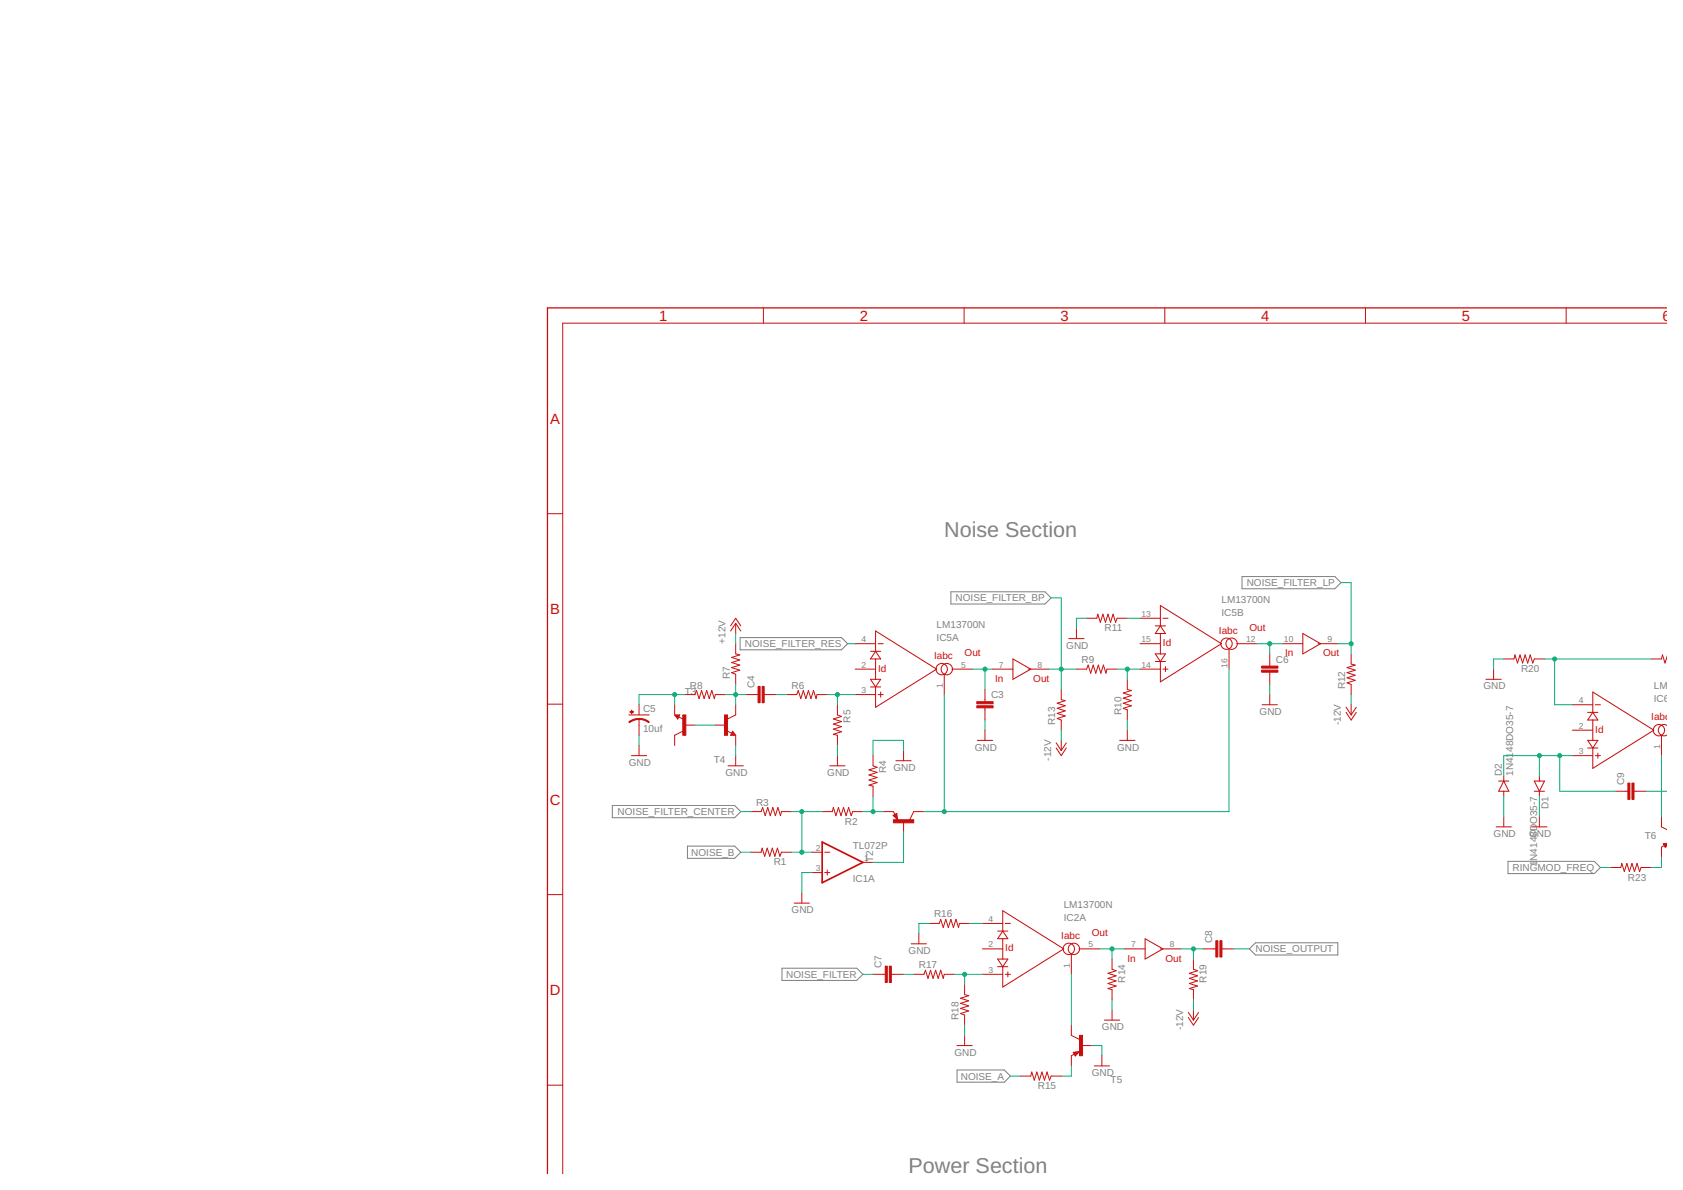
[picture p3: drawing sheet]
<svg xmlns="http://www.w3.org/2000/svg" width="420mm" height="297mm" viewBox="0 0 420 297" stroke-linecap="round" stroke-linejoin="round" font-family="sans-serif">
<path d="M184.8 159.2h25.3l1.5 1.5-1.5 1.5h-25.3zM237.4 147.7h23.5l1.5 1.5-1.5 1.6h-23.5zM310.1 143.9h23.1l1.6 1.5-1.6 1.6h-23.1zM152.9 201.1h30.5l1.5 1.5-1.5 1.5h-30.5zM171.6 211.2h11.8l1.5 1.5-1.5 1.5h-11.8zM376.5 215h21.5l1.5 1.5-1.5 1.6h-21.5zM311.9 236.9l1.5-1.6h20.6v3.1h-20.6zM195.2 241.7h18.7l1.5 1.5-1.5 1.5h-18.7zM238.9 267.1h11.8l1.5 1.5-1.5 1.5h-11.8z" fill="none" stroke="#808080" stroke-width=".25"/>
<g fill="none" stroke="#c90d0c" stroke-width=".25">
<path d="M190.6 76.9v3.8M240.7 76.9v3.8M290.8 76.9v3.8M340.9 76.9v3.8M391 76.9v3.8M416 80.7h-275.5v212.2M136.7 128.2h3.8M182.4 156.2l1.3-1.9 1.2 1.9M183.7 155.6v2.5M183.7 155.6l1.2 1.9M183.7 155.6l-1.3 1.9M266.8 159.4h3.8"/>
<path d="M268.7 156.9v2.5M271.3 154.3h2.5l.3-1 .6 2 .6-2 .7 2 .6-2 .6 2 .7-2 .6 2 .4-1h2.5M284.6 154.3h5.1M288.4 156.2h2.6M289.7 156.2v-5l15.2 9.5-15.2 9.5v-5.1M289.7 158.1v5.1M289.7 156.2l1.3 1.9h-2.6zM290.3 154.3h1.3M325.2 158.1l4.5 2.6-4.5 2.5zM136.7 175.8h3.8M157 178.5h5.1M159.5 175.9v2.6"/>
<path d="M159.5 179.5v4M168.4 178.5h1.3l-.5 1zM168.4 175.9v2.6M169.4 178.9l1.2 .7M169.4 178.6h-.7l.5 .6 .2-.5h-.3l.1 .3M171 173.4h2.5l.4-1 .6 2 .7-2 .6 2 .6-2 .7 2 .6-2 .6 2 .3-1h2.5M183.7 160.7v2.5l1 .3-2.1 .6 2.1 .6-2.1 .7 2.1 .6-2.1 .6 2.1 .7-2.1 .6 1.1 .4v2.5M183.7 175.9v2.6l-2.1 1M186.2 173.4h3.1M190.8 173.4h3M196.4 173.4h2.5l.4-1 .6 2 .7-2 .6 2 .6-2 .7 2 .6-2 .6 2 .3-1h2.5M209.1 175.9v2.6l1 .3-2.1 .7 2.1 .6-2.1 .6 2.1 .7-2.1 .6 2.1 .6-2.1 .7 1.1 .2v2.6"/>
<path d="M213.5 160.7h5.1M213.5 173.4h5.1M213.5 167h5.1M217.3 162.6h2.6M217.3 171.5h2.6M217.3 169.6h2.6l-1.3 1.9zM218.6 162.6v-5.1l15.2 9.5-15.2 9.6v-5.1M218.6 164.5v5.1M218.6 162.6l1.3 1.9h-2.6zM219.2 160.7h1.3M219.2 173.4h1.3M219.9 172.7v1.3"/>
<path d="M235.7 168.3v5.1M237.6 167h5.1M245.9 172.1v3.1M245.9 176.7v3M247.8 167h5.1M252.9 164.5l4.4 2.5-4.4 2.6zM256.7 167h5.1M264.9 172.1v2.5l1 .3-2 .6 2 .7-2 .6 2 .6-2 .7 2 .6-2 .6 1 .4v2.6M268.7 167h2.6l.4-1 .6 2 .6-2 .7 2 .6-2 .6 2 .7-2 .6 2 .3-1h2.5M281.4 169.6v2.5l1 .3-2 .6 2 .6-2 .7 2 .6-2 .6 2 .7-2 .6 1 .4v2.5M284.6 160.7h5.1M284.6 167h5.1"/>
<path d="M288.4 165.1h2.6M288.4 163.2h2.6l-1.3 1.9zM290.3 167h1.3M291 166.4v1.3M306.8 161.9v5.1M308.7 160.7h5.1M315.1 175.9h3.8M317 163.2v3.1M317 167.8v3M317 173.4v2.5M320.2 160.7h5M329.1 160.7h5"/>
<path d="M336 176.6l1.3 1.9M336 177.8l1.3 1.9 1.3-1.9M337.3 163.2v2.6l1 .2-2 .6 2 .7-2 .6 2 .7-2 .6 2 .6-2 .7 1 .3v2.6M337.3 175.9v2.6M338.6 176.6l-1.3 1.9M371 169.6h3.8M372.9 167v2.6M375.4 164.5h2.6l.2-1 .6 2 .7-2 .6 2 .6-2 .7 2 .6-2 .7 2 .3-1h2.6M392.6 175.9h5M396.4 177.8h2.5M397.6 177.8v-5.1l15.3 9.6-15.3 9.5v-5.1M397.6 179.7v5.1"/>
<path d="M397.6 177.8l1.3 1.9h-2.5zM398.3 175.9h1.2M416 164.4l-.3 1.1-.7-2-.2 1h-2.6M157.6 188.6h3.8M159.5 186.1v2.5M170.5 182.5l-2.1 1v2.6M171 181h2.5M178.6 181h2.5M181.4 182.4l1.3 .6M181.8 191.2h3.8M182.9 182.5l.8 1h-1.3zM182.9 183l.1 .3h-.4l.3-.5 .5 .6h-.8"/>
<path d="M183.7 183.5v2.6M183.7 188.6v2.6M207.2 191.2h3.8M209.1 188.6v2.6M218 188.6v2.6l1 .3-2.1 .7 2.1 .6-2.1 .6 2.1 .7-2.1 .6 2.1 .6-2.1 .7 1.1 .2v2.6M223.7 189.9h3.8M225.6 187.3v2.6M244 184.8h3.8M245.9 182.3v2.5M263.7 185.4l1.2 1.9M263.7 186.7l1.2 1.9 1.3-1.9M264.9 184.8v2.5"/>
<path d="M266.2 185.4l-1.3 1.9M279.5 184.8h3.8M281.4 182.3v2.5M374.1 195h2.6M375.4 195l1.3 2.5h-2.6zM375.4 193.7v1.3M375.4 197.5v1.3M383 195h2.6l-1.3 2.5zM383 197.5h2.6M384.3 193.7v1.3M384.3 197.5v1.3M392.6 188.6h5"/>
<path d="M392.6 182.3h5M396.4 186.7h2.5M396.4 184.8h2.5l-1.3 1.9zM398.3 188.6h1.2M398.9 188v1.3M403.4 197.5h3M407.9 197.5h3.1M414.8 183.5v5.1M416 181a1.41 1.41 0 0 0-2 1.3 1.41 1.41 0 0 0 2 1.2M187.5 202.6h2.5l.4-1 .6 2 .7-2 .6 2 .6-2 .7 2 .6-2 .6 2 .3-1h2.5M187.5 212.7h2.5l.3-1 .6 2 .6-2 .7 2 .6-2 .6 2 .7-2 .6 2 .4-1h2.5M202.7 212.7h2.6"/>
<path d="M202.7 217.8h2.6M205.3 202.6h2.5l.2-1 .7 2 .6-2 .7 2 .6-2 .6 2 .7-2 .6 2 .4-1h2.5M205.9 212.7h1.3M205.9 217.8h1.3M206.5 217.2v1.2M215.4 215.3h2.6M220.5 202.6h2.5l.4 .7M223 203.5l.9-.5 .2 1.6zM223.8 203.2l-.6 .4 .7 .8-.1-1.1-.4 .3 .3 .4v-.4M225.6 205.1v2.6M230.7 202.6h-2.6l-1 2M373.5 206.4h3.8"/>
<path d="M375.4 203.9v2.5M382.4 206.4h3.8M384.3 203.9v2.5M402.1 216.5h2.5l.3-1 .6 2.1 .6-2.1 .7 2.1 .6-2.1 .7 2.1 .6-2.1 .6 2.1 .4-1.1h2.5M414.8 203.9v2.5l1.2 .6M415.4 210.7l.4 .6 .2-.2M415.5 211.1l-.7 .4v2.5M415.8 210.8h.2M416 210.5l-.8 .1 .5 .9 .3-.3M416 210.6l-.5 .1 .3 .4 .2-.2M136.7 223.3h3.8M198.3 225.4h3.8"/>
<path d="M200.2 222.9v2.5M227.5 235.6h3.8M229.4 233v2.6M231.9 230.5h2.6l.3-1 .7 2 .6-2 .6 2 .7-2 .6 2 .7-2 .6 2 .2-1h2.6M245.3 230.5h5M245.3 236.9h5M249.1 232.4h2.5M249.1 239.4h2.5l-1.3 1.9zM250.3 232.4v-5.1l15.3 9.6-15.3 9.5v-5.1M250.3 234.3v5.1M250.3 232.4l1.3 1.9h-2.5zM251 230.5h1.2"/>
<path d="M267.5 238.1v5.1M269.4 236.9h5M277.6 239.4v2.5l1 .4-2 .7 2 .6-2 .6 2 .7-2 .6 2 .6-2 .7 1 .2v2.6M280.8 236.9h5.1M285.9 234.3l4.4 2.6-4.4 2.5zM289.7 236.9h5.1M297.9 239.4v2.5l1.1 .4-2.1 .7 2.1 .6-2.1 .6 2.1 .7-2.1 .6 2.1 .6-2.1 .7 1 .2v2.6M300.5 236.9h3M305.1 236.9h3M218 243.2h3M222.5 243.2h3.1M228.1 243.2h2.6l.3-1 .7 2 .6-2 .6 2 .7-2 .6 2 .6-2 .7 2 .2-1h2.6"/>
<path d="M240.8 245.7v2.6l1 .2-2 .7 2 .6-2 .6 2 .7-2 .6 2 .6-2 .7 1 .4v2.5M240.8 258.4v2.6M245.3 243.2h5M249.1 241.3h2.5M251 243.2h1.2M251.6 242.6v1.2M267.5 255.9v2.5l2 1.1M275.7 254.6h3.8M277.6 252.1v2.5M296.7 252.7l1.2 1.9M296.7 254l1.2 1.9 1.3-1.9M297.9 252.1v2.5"/>
<path d="M299.2 252.7l-1.3 1.9M136.7 270.9h3.8M238.9 261h3.8M254.8 268.6h2.5l.3-1 .6 2 .6-2 .7 2 .6-2 .7 2 .6-2 .6 2 .4-1h2.5M267.9 262.7l1.6-.2-1.1 1.1zM268.1 262.8l.4 .6 .7-.8-1 .2 .3 .3 .4-.2h-.4M268.2 263.1l-.7 .4v2.6M270 261h2.5M273.2 266.1h3.8M275.1 263.5v2.6"/>
<circle cx="235.1" cy="167" r="1.42"/>
<circle cx="236.4" cy="167" r="1.42"/>
<circle cx="306.2" cy="160.7" r="1.42"/>
<circle cx="307.5" cy="160.7" r="1.42"/>
<circle cx="414.1" cy="182.3" r="1.42"/>
<circle cx="266.8" cy="236.9" r="1.42"/>
<circle cx="268.1" cy="236.9" r="1.42"/>
</g>
<g fill="#c90d0c" stroke="#c90d0c" stroke-width=".25">
<path d="M223 204.6h5.1v.8h-5.1z"/>
<path d="M243.9 176.2h4v.5h-4z"/>
<path d="M243.9 175.2h4v.5h-4z"/>
<path d="M190.3 171.3h.5v4.1h-.5z"/>
<path d="M189.3 171.3h.5v4.1h-.5z"/>
<path d="M180.9 178.5h.7v5h-.7z"/>
<path d="M170.5 178.5h.7v5h-.7z"/>
<path d="M157.3 177.7h.9v.1h-.9z"/>
<path d="M157.6 177.3h.2v.9h-.2z"/>
<path d="M315 167.3h4v.5h-4z"/>
<path d="M315 166.3h4v.5h-4z"/>
<path d="M269.5 258.4h.8v5.1h-.8z"/>
<path d="M222 241.2h.5v4h-.5z"/>
<path d="M221 241.2h.5v4h-.5z"/>
<path d="M304.5 234.8h.6v4.1h-.6z"/>
<path d="M303.5 234.8h.5v4.1h-.5z"/>
<path d="M407.4 195.5h.5v4h-.5z"/>
<path d="M406.4 195.5h.5v4h-.5z"/>
</g>
<path d="M205.3 210.2l10.1 5.1-10.1 5z" fill="none" stroke="#c90d0c" stroke-width=".42"/>
<g fill="#c90d0c" stroke="#c90d0c" stroke-width=".25">
<path d="M159.5 179.3l1.4 .2 1.2 .7-.2 .2-.8-.5-1.6-.3z" fill-rule="evenodd"/>
<path d="M157 180.2l1.2-.6 1.3-.3v.3l-1 .1-1.4 .7z" fill-rule="evenodd"/>
</g>
<path d="M416 76.9h-279.3v216" fill="none" stroke="#c90d0c" stroke-width=".32"/>
<g fill="none" stroke="#0dab76" stroke-width=".25">
<path d="M183.7 158.1v2.6M262.4 149.2h2.5v22.9M271.3 154.3h-2.6v2.6M281.4 154.3h3.2M334.8 145.4h2.5v17.8M168.4 173.4v2.5M171 173.4h-11.5v2.5M181.1 173.4h5.1M183.7 170.8v5.1M193.8 173.4h2.6M206.5 173.4h7M209.1 173.4v2.5"/>
<path d="M211.6 160.7h1.9M235.7 173.4v29.2M242.7 167h5.1M245.9 167v5.1M245.9 179.7v2.6M261.8 167h6.9M278.9 167h5.7M281.4 167v2.6M281.4 179.7v2.6M306.8 167v35.6h-76.1M313.8 160.7h6.4M317 160.7v2.5"/>
<path d="M317 170.8v2.6M334.1 160.7h3.2M337.3 173.4v2.5M375.4 164.5h-2.5v2.5M385.6 164.5h26.6M388.1 164.5v11.4h4.5M159.5 183.5v2.6M173.5 181h5.1M183.7 186.1v2.5M209.1 186.1v2.5M218 198.8v3.8M225.6 187.3v-2.5h-7.6v3.8"/>
<path d="M264.9 182.3v2.5M375.4 198.8v5.1M384.3 188.6v5.1M384.3 198.8v5.1M389.4 188.6v8.9h14M392.6 188.6h-17.2v5.1M411 197.5h5M414.8 188.6v15.3M184.9 212.7h2.6M184.9 202.6h2.6M197.6 212.7h5.1M197.6 202.6h7.7"/>
<path d="M200.2 202.6v10.1M202.7 217.8h-2.5v5.1M215.4 202.6h5.1M225.6 207.7v7.6h-7.6M399.5 216.5h2.6M414.8 214v2.5h-2.6M231.9 230.5h-2.5v2.5M242.1 230.5h3.2M274.4 236.9h6.4M277.6 236.9v2.5M294.8 236.9h5.7M297.9 236.9v2.5"/>
<path d="M308.1 236.9h3.8M215.4 243.2h2.6M225.6 243.2h2.5M238.3 243.2h7M240.8 243.2v2.5M240.8 255.9v2.5M267.5 243.2v12.7M277.6 249.6v2.5M297.9 249.6v2.5M252.2 268.6h2.6M267.5 266.1v2.5h-2.6M272.5 261h2.6v2.5"/>
</g>
<g fill="#0dab76" stroke="#0dab76" stroke-width=".25">
<circle cx="200.2" cy="212.7" r=".51"/>
<circle cx="200.2" cy="202.6" r=".51"/>
<circle cx="235.7" cy="202.6" r=".51"/>
<circle cx="218" cy="202.6" r=".51"/>
<circle cx="245.9" cy="167" r=".51"/>
<circle cx="168.4" cy="173.4" r=".51"/>
<circle cx="183.7" cy="173.4" r=".51"/>
<circle cx="209.1" cy="173.4" r=".51"/>
<circle cx="281.4" cy="167" r=".51"/>
<circle cx="317" cy="160.7" r=".51"/>
<circle cx="240.8" cy="243.2" r=".51"/>
<circle cx="277.6" cy="236.9" r=".51"/>
<circle cx="297.9" cy="236.9" r=".51"/>
<circle cx="384.3" cy="188.6" r=".51"/>
<circle cx="389.4" cy="188.6" r=".51"/>
<circle cx="388.1" cy="164.5" r=".51"/>
<circle cx="264.9" cy="167" r=".51"/>
<circle cx="337.3" cy="160.7" r=".51"/>
</g>
<g font-size="5.4" fill="#808080">
<text x="235.7" y="134">Noise Section</text>
<text x="226.8" y="292.7">Power Section</text>
</g>
<g font-size="3.7" fill="#c90d0c">
<text x="164.5" y="80.1">1</text>
<text x="214.6" y="80.1">2</text>
<text x="264.7" y="80.1">3</text>
<text x="314.8" y="80.1">4</text>
<text x="364.9" y="80.1">5</text>
<text x="415" y="80.1">6</text>
<text x="137.4" y="105.7">A</text>
<text x="137.4" y="153.3">B</text>
<text x="137.2" y="200.8">C</text>
<text x="137.2" y="248.4">D</text>
</g>
<g font-size="2.5" fill="#808080">
<text x="311.2" y="146.3">NOISE_FILTER_LP</text>
<text x="238.6" y="150.1">NOISE_FILTER_BP</text>
<text x="304.9" y="150.5">LM13700N</text>
<text x="304.9" y="153.7">IC5B</text>
<text x="181.1" y="160.7" transform="rotate(-90 181.1 160.7)">+12V</text>
<text x="186" y="161.6">NOISE_FILTER_RES</text>
<text x="233.8" y="156.9">LM13700N</text>
<text x="233.8" y="160">IC5A</text>
<text x="266.2" y="161.9">GND</text>
<text x="275.8" y="157.6">R11</text>
<text x="270" y="165.5">R9</text>
<text x="318.5" y="165.4">C6</text>
<text x="379.7" y="167.8">R20</text>
<text x="171" y="173.4">T3</text>
<text x="172.2" y="171.9">R8</text>
<text x="182.2" y="169.6" transform="rotate(-90 182.2 169.6)">R7</text>
<text x="188.4" y="171.8" transform="rotate(-90 188.4 171.8)">C4</text>
<text x="197.6" y="171.9">R6</text>
<text x="335.8" y="172.1" transform="rotate(-90 335.8 172.1)">R12</text>
<text x="370.3" y="172.1">GND</text>
<text x="412.9" y="172.1">LM1370</text>
<text x="160.5" y="177.8">C5</text>
<text x="247.4" y="174.3">C3</text>
<text x="279.9" y="178.4" transform="rotate(-90 279.9 178.4)">R10</text>
<text x="314.5" y="178.4">GND</text>
<text x="412.9" y="175.3">IC6A</text>
<text x="160.5" y="182.6">10uf</text>
<text x="212.3" y="180.4" transform="rotate(-90 212.3 180.4)">R5</text>
<text x="263.4" y="181" transform="rotate(-90 263.4 181)">R13</text>
<text x="334.8" y="181" transform="rotate(-90 334.8 181)">-12V</text>
<text x="157" y="191.1">GND</text>
<text x="178.2" y="190.4">T4</text>
<text x="243.3" y="187.3">GND</text>
<text x="262.4" y="189.9" transform="rotate(-90 262.4 189.9)">-12V</text>
<text x="278.9" y="187.3">GND</text>
<text x="181.1" y="193.7">GND</text>
<text x="206.5" y="193.7">GND</text>
<text x="221.2" y="193.1" transform="rotate(-90 221.2 193.1)">R4</text>
<text x="223" y="192.4">GND</text>
<text x="374.9" y="193.7" transform="rotate(-90 374.9 193.7)">D2</text>
<text x="377.7" y="193.7" transform="rotate(-90 377.7 193.7)">1N4148DO35-7</text>
<text x="405.5" y="196" transform="rotate(-90 405.5 196)">C9</text>
<text x="154.2" y="203.5">NOISE_FILTER_CENTER</text>
<text x="188.7" y="201.1">R3</text>
<text x="386.6" y="202" transform="rotate(-90 386.6 202)">D1</text>
<text x="210.9" y="205.9">R2</text>
<text x="372.9" y="208.9">GND</text>
<text x="381.8" y="208.9">GND</text>
<text x="383.8" y="205.7" transform="rotate(-90 383.8 205.7)">O35-7</text>
<text x="410.6" y="209.4">T6</text>
<text x="172.6" y="213.6">NOISE_B</text>
<text x="212.9" y="212">TL072P</text>
<text x="217.9" y="215.3" transform="rotate(-90 217.9 215.3)">T2</text>
<text x="383.8" y="214.9" transform="rotate(-90 383.8 214.9)">N4148D</text>
<text x="193.2" y="216">R1</text>
<text x="212.9" y="220.2">IC1A</text>
<text x="377.6" y="217.4">RINGMOD_FREQ</text>
<text x="383.8" y="216.3" transform="rotate(-90 383.8 216.3)">1</text>
<text x="406.4" y="219.8">R23</text>
<text x="197.6" y="228">GND</text>
<text x="265.6" y="226.7">LM13700N</text>
<text x="233.2" y="229">R16</text>
<text x="265.6" y="229.9">IC2A</text>
<text x="226.8" y="238.1">GND</text>
<text x="302.6" y="235.3" transform="rotate(-90 302.6 235.3)">C8</text>
<text x="313.4" y="237.8">NOISE_OUTPUT</text>
<text x="196.3" y="244.1">NOISE_FILTER</text>
<text x="220.1" y="241.7" transform="rotate(-90 220.1 241.7)">C7</text>
<text x="229.4" y="241.7">R17</text>
<text x="280.9" y="245.2" transform="rotate(-90 280.9 245.2)">R14</text>
<text x="301.2" y="245.2" transform="rotate(-90 301.2 245.2)">R19</text>
<text x="239.3" y="254.6" transform="rotate(-90 239.3 254.6)">R18</text>
<text x="275.1" y="257.2">GND</text>
<text x="295.4" y="257.2" transform="rotate(-90 295.4 257.2)">-12V</text>
<text x="238.3" y="263.5">GND</text>
<text x="239.9" y="269.5">NOISE_A</text>
<text x="272.6" y="268.6">GND</text>
<text x="259.1" y="271.9">R15</text>
<text x="277.3" y="270.4">T5</text>
</g>
<g font-size="2.5" fill="#c90d0c">
<text x="290.3" y="161.3">Id</text>
<text x="304.3" y="158.1">Iabc</text>
<text x="311.9" y="157.5">Out</text>
<text x="219.2" y="167.7">Id</text>
<text x="233.2" y="164.5">Iabc</text>
<text x="240.8" y="163.8">Out</text>
<text x="320.8" y="163.8">In</text>
<text x="330.3" y="163.8">Out</text>
<text x="248.4" y="170.2">In</text>
<text x="257.9" y="170.2">Out</text>
<text x="412.2" y="179.7">Iabc</text>
<text x="398.3" y="182.9">Id</text>
<text x="272.6" y="233.7">Out</text>
<text x="251" y="237.5">Id</text>
<text x="264.9" y="234.3">Iabc</text>
<text x="281.4" y="240">In</text>
<text x="291" y="240">Out</text>
</g>
<g font-size="2.1" fill="#808080">
<text x="285" y="154">13</text>
<text x="215.1" y="160.3">4</text>
<text x="285" y="160.3">15</text>
<text x="311.1" y="160.3">12</text>
<text x="320.5" y="160.3">10</text>
<text x="331.4" y="160.3">9</text>
<text x="215.1" y="166.7">2</text>
<text x="240" y="166.7">5</text>
<text x="249.3" y="166.7">7</text>
<text x="259" y="166.7">8</text>
<text x="285" y="166.7">14</text>
<text x="306.5" y="166.6" transform="rotate(-90 306.5 166.6)">16</text>
<text x="215.1" y="173">3</text>
<text x="235.4" y="171.8" transform="rotate(-90 235.4 171.8)">1</text>
<text x="394.1" y="175.6">4</text>
<text x="394.1" y="181.9">2</text>
<text x="394.1" y="188.3">3</text>
<text x="414.4" y="187.1" transform="rotate(-90 414.4 187.1)">1</text>
<text x="203.7" y="212.4">2</text>
<text x="215.8" y="214.9">1</text>
<text x="203.7" y="217.5">3</text>
<text x="246.8" y="230.2">4</text>
<text x="246.8" y="236.5">2</text>
<text x="271.7" y="236.5">5</text>
<text x="282.4" y="236.5">7</text>
<text x="292" y="236.5">8</text>
<text x="246.8" y="242.9">3</text>
<text x="267.1" y="241.7" transform="rotate(-90 267.1 241.7)">1</text>
</g>
</svg>
